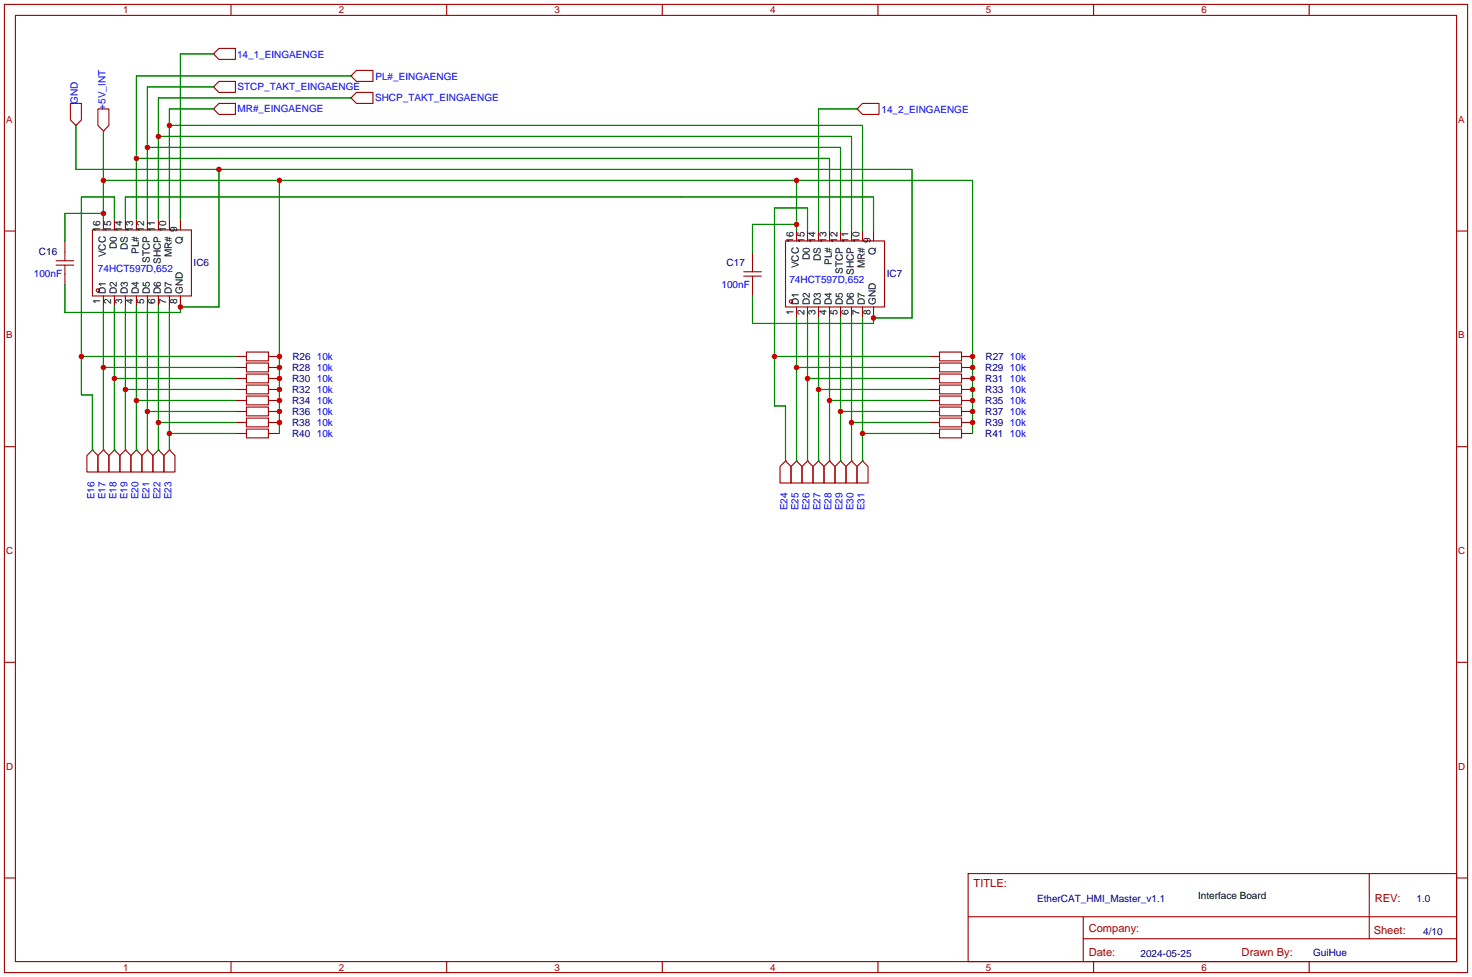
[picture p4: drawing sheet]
<svg xmlns="http://www.w3.org/2000/svg" width="340mm" height="226mm" viewBox="0 0 340 226" stroke-linecap="round" stroke-linejoin="round" font-family="sans-serif">
<g fill="none" stroke="#a10000" stroke-width=".25">
<path d="M1 1h337.8v223.5h-337.8zM3.6 3.6h332.7v218.4h-332.7zM49.3 12.4l1.2-1.2h3.9v2.5h-3.9zM50.5 18.8h3.9v2.5h-3.9l-1.2-1.2zM53.3 1v2.6M82.3 16.3h3.8v2.5h-3.8l-1.3-1.3zM103.1 1v2.6M152.9 1v2.6M202.7 1v2.6M252.5 1v2.6M302.3 1v2.6M16.3 23.9h2.5v3.8l-1.3 1.3-1.2-1.3z"/>
<path d="M22.6 25.1h2.5v3.9l-1.2 1.2-1.3-1.2zM49.3 25.1l1.2-1.2h3.9v2.5h-3.9zM81 22.6l1.3-1.3h3.8v2.6h-3.8zM197.9 25.1l1.2-1.2h3.8v2.5h-3.8zM1 53.3h2.6M15 58.2v2M21.3 53.1h22.9v15.2h-22.9zM181.4 55.6h22.8v15.3h-22.8zM336.3 53.3h2.5M13 60.2h4M13 61.2h4M15 61.2v2"/>
<path d="M171.7 62.7h4.1M171.7 63.8h4.1M173.7 60.7v2M173.7 63.8v2M56.9 99.1h5.1v2h-5.1zM56.9 96.5h5.1v2.1h-5.1zM56.9 94h5.1v2h-5.1zM56.9 91.4h5.1v2.1h-5.1zM56.9 88.9h5.1v2h-5.1zM56.9 86.4h5.1v2h-5.1zM56.9 83.8h5.1v2.1h-5.1zM56.9 81.3h5.1v2h-5.1z"/>
<path d="M216.9 99.1h5.1v2h-5.1zM216.9 96.5h5.1v2.1h-5.1zM216.9 94h5.1v2h-5.1zM216.9 91.4h5.1v2.1h-5.1zM216.9 88.9h5.1v2h-5.1zM216.9 86.4h5.1v2h-5.1zM216.9 83.8h5.1v2.1h-5.1zM216.9 81.3h5.1v2h-5.1zM1 103.1h2.6M21.3 103.9l1.3 1.3v3.8h-2.5v-3.8zM23.9 103.9l1.2 1.3v3.8h-2.5v-3.8zM26.4 103.9l1.3 1.3v3.8h-2.6v-3.8z"/>
<path d="M29 103.9l1.2 1.3v3.8h-2.5v-3.8zM31.5 103.9l1.3 1.3v3.8h-2.6v-3.8zM34 103.9l1.3 1.3v3.8h-2.5v-3.8zM36.6 103.9l1.2 1.3v3.8h-2.5v-3.8zM39.1 103.9l1.3 1.3v3.8h-2.6v-3.8zM181.4 106.4l1.2 1.3v3.8h-2.5v-3.8zM182.6 107.7l1.3-1.3 1.3 1.3v3.8h-2.6zM186.4 106.4l1.3 1.3v3.8h-2.5v-3.8zM189 106.4l1.2 1.3v3.8h-2.5v-3.8zM191.5 106.4l1.3 1.3v3.8h-2.6v-3.8zM192.8 107.7l1.3-1.3 1.2 1.3v3.8h-2.5zM195.3 107.7l1.3-1.3 1.3 1.3v3.8h-2.6z"/>
<path d="M199.1 106.4l1.3 1.3v3.8h-2.5v-3.8zM336.3 103.1h2.5M1 152.9h2.6M336.3 152.9h2.5M1 202.7h2.6M223.5 201.7h112.8v20.3h-112.8zM223.5 211.6h112.7M250.1 216.7h86.1M250.1 211.6v10.2M316.1 201.7v15M336.3 202.7h2.5M53.3 222v2.5"/>
<path d="M103.1 222v2.5M152.9 222v2.5M202.7 222v2.5M252.5 222v2.5M302.3 222v2.5"/>
<circle cx="22.6" cy="67.1" r=".38"/>
<circle cx="182.6" cy="69.6" r=".38"/>
</g>
<g fill="none" stroke="#870000" stroke-width=".25">
<path d="M49.3 12.4h.1M81 17.5h.1M17.5 29h.1M23.9 30.2h.1M49.3 20.1h.1M49.3 25.1h.1M81 22.6h.1M197.9 25.1h.1M15 55.6v2.6M23.9 50.5v2.6M26.4 50.5v2.6M29 50.5v2.6"/>
<path d="M31.5 50.5v2.6M34 50.5v2.6M36.6 50.5v2.6M39.1 50.5v2.6M41.7 50.5v2.6M173.7 58.2v2.5M183.9 53.1v2.5M186.4 53.1v2.5M189 53.1v2.5M191.5 53.1v2.5M194.1 53.1v2.5M196.6 53.1v2.5"/>
<path d="M199.1 53.1v2.5M201.7 53.1v2.5M15 63.2v2.6M23.9 68.3v2.6M26.4 68.3v2.6M29 68.3v2.6M31.5 68.3v2.6M34 68.3v2.6M36.6 68.3v2.6M39.1 68.3v2.6M41.7 68.3v2.6M173.7 65.8v2.5"/>
<path d="M183.9 70.9v2.5M186.4 70.9v2.5M189 70.9v2.5M191.5 70.9v2.5M194.1 70.9v2.5M196.6 70.9v2.5M199.1 70.9v2.5M201.7 70.9v2.5M54.4 97.5h2.5M54.4 95h2.5M54.4 92.5h2.5M54.4 89.9h2.5"/>
<path d="M54.4 87.4h2.5M54.4 84.8h2.5M54.4 82.3h2.5M62 97.5h2.5M62 95h2.5M62 92.5h2.5M62 89.9h2.5M62 87.4h2.5M62 84.8h2.5M62 82.3h2.5M214.4 97.5h2.5M214.4 95h2.5"/>
<path d="M214.4 92.5h2.5M214.4 89.9h2.5M214.4 87.4h2.5M214.4 84.8h2.5M214.4 82.3h2.5M222 97.5h2.5M222 95h2.5M222 92.5h2.5M222 89.9h2.5M222 87.4h2.5M222 84.8h2.5M222 82.3h2.5"/>
<path d="M21.3 103.9h.1M23.9 103.9h.1M26.4 103.9h.1M29 103.9h.1M31.5 103.9h.1M34 103.9h.1M36.6 103.9h.1M39.1 103.9h.1M54.4 100.1h2.5M62 100.1h2.5M181.4 106.4h.1M183.9 106.4h.1"/>
<path d="M186.4 106.4h.1M189 106.4h.1M191.5 106.4h.1M194.1 106.4h.1M196.6 106.4h.1M199.1 106.4h.1M214.4 100.1h2.5M222 100.1h2.5"/>
</g>
<g fill="none" stroke="#008700" stroke-width=".25">
<path d="M49.3 12.4h-7.6v38.1M81 17.5h-49.5v33M17.5 29v10.1h193.1v34.3h-8.9v1.3h-28v-6.4M23.9 30.2v20.3M31.5 36.6h160v16.5M34 34h160.1v19.1M36.6 31.5h160v21.6M39.1 29h160v24.1M49.3 25.1h-10.2v25.4M49.3 20.1h-15.3v30.4M50.5 39.1v31.8h-8.8v1.2h-26.7v-6.3M81 22.6h-44.4v27.9"/>
<path d="M197.9 25.1h-8.9v28M23.9 49.3h-8.9v6.3M23.9 41.7h200.6v58.4M26.4 50.5v-5h-7.6v45.7h2.5v12.7M29 50.5v-5h172.7v7.6M64.5 41.7v58.4M183.9 51.8h-10.2v6.4M183.9 41.7v11.4M186.4 53.1v-5.1h-7.6v45.7h2.6v12.7M23.9 70.9v33M26.4 70.9v33M29 70.9v33"/>
<path d="M31.5 70.9v33M34 70.9v33M36.6 70.9v33M39.1 70.9v33M183.9 73.4v33M186.4 73.4v33M189 73.4v33M191.5 73.4v33M194.1 73.4v33M196.6 73.4v33M199.1 73.4v33M18.8 82.3h35.6"/>
<path d="M23.9 84.8h30.5M26.4 87.4h28M29 89.9h25.4M31.5 92.5h22.9M34 95h20.4M36.6 97.5h17.8M178.8 82.3h35.6M183.9 84.8h30.5M186.4 87.4h28M189 89.9h25.4M191.5 92.5h22.9M194.1 95h20.3"/>
<path d="M196.6 97.5h17.8M39.1 100.1h15.3M199.1 100.1h15.3"/>
</g>
<g fill="#c00">
<circle cx="39.1" cy="29" r=".63"/>
<circle cx="36.6" cy="31.5" r=".63"/>
<circle cx="34" cy="34" r=".63"/>
<circle cx="31.5" cy="36.6" r=".63"/>
<circle cx="41.7" cy="70.9" r=".63"/>
<circle cx="201.7" cy="73.4" r=".63"/>
<circle cx="50.5" cy="39.1" r=".63"/>
<circle cx="183.9" cy="41.7" r=".63"/>
<circle cx="23.9" cy="41.7" r=".63"/>
<circle cx="64.5" cy="41.7" r=".63"/>
<circle cx="23.9" cy="49.3" r=".63"/>
<circle cx="183.9" cy="51.8" r=".63"/>
<circle cx="64.5" cy="82.3" r=".63"/>
<circle cx="64.5" cy="84.8" r=".63"/>
<circle cx="64.5" cy="87.4" r=".63"/>
<circle cx="64.5" cy="89.9" r=".63"/>
<circle cx="64.5" cy="92.5" r=".63"/>
<circle cx="64.5" cy="95" r=".63"/>
<circle cx="64.5" cy="97.5" r=".63"/>
<circle cx="224.5" cy="82.3" r=".63"/>
<circle cx="224.5" cy="84.8" r=".63"/>
<circle cx="224.5" cy="87.4" r=".63"/>
<circle cx="224.5" cy="89.9" r=".63"/>
<circle cx="224.5" cy="92.5" r=".63"/>
<circle cx="224.5" cy="95" r=".63"/>
<circle cx="224.5" cy="97.5" r=".63"/>
<circle cx="23.9" cy="84.8" r=".63"/>
<circle cx="26.4" cy="87.4" r=".63"/>
<circle cx="29" cy="89.9" r=".63"/>
<circle cx="31.5" cy="92.5" r=".63"/>
<circle cx="34" cy="95" r=".63"/>
<circle cx="36.6" cy="97.5" r=".63"/>
<circle cx="39.1" cy="100.1" r=".63"/>
<circle cx="18.8" cy="82.3" r=".63"/>
<circle cx="183.9" cy="84.8" r=".63"/>
<circle cx="186.4" cy="87.4" r=".63"/>
<circle cx="189" cy="89.9" r=".63"/>
<circle cx="191.5" cy="92.5" r=".63"/>
<circle cx="194.1" cy="95" r=".63"/>
<circle cx="196.6" cy="97.5" r=".63"/>
<circle cx="199.1" cy="100.1" r=".63"/>
<circle cx="178.8" cy="82.3" r=".63"/>
</g>
<g font-size="2.6" fill="#a00000">
<text x="224.8" y="204.9">TITLE:</text>
<text x="317.4" y="208.2">REV:</text>
<text x="251.4" y="215.1">Company:</text>
<text x="317.2" y="215.5">Sheet:</text>
<text x="251.4" y="220.6">Date:</text>
<text x="286.7" y="220.7">Drawn By:</text>
</g>
<g font-size="2.3" fill="#00f">
<text x="54.7" y="13.5">14_1_EINGAENGE</text>
<text x="54.8" y="20.8">STCP_TAKT_EINGAENGE</text>
<text x="86.6" y="23.3">SHCP_TAKT_EINGAENGE</text>
<text x="86.7" y="18.6">PL#_EINGAENGE</text>
<text x="18" y="24.1" transform="rotate(-90 18 24.1)">GND</text>
<text x="24.4" y="25.3" transform="rotate(-90 24.4 25.3)">+5V_INT</text>
<text x="54.8" y="25.9">MR#_EINGAENGE</text>
<text x="203.5" y="26.2">14_2_EINGAENGE</text>
<text x="7.8" y="64">100nF</text>
<text x="22.6" y="62.7">74HCT597D,652</text>
<text x="182.3" y="65.2">74HCT597D,652</text>
<text x="166.6" y="66.5">100nF</text>
<text x="73.1" y="83">10k</text>
<text x="233.2" y="83">10k</text>
<text x="73.1" y="88.1">10k</text>
<text x="73.1" y="85.5">10k</text>
<text x="233.2" y="88.1">10k</text>
<text x="233.2" y="85.5">10k</text>
<text x="73.1" y="95.7">10k</text>
<text x="73.1" y="93.2">10k</text>
<text x="73.1" y="90.6">10k</text>
<text x="233.2" y="95.7">10k</text>
<text x="233.2" y="93.2">10k</text>
<text x="233.2" y="90.6">10k</text>
<text x="73.1" y="98.2">10k</text>
<text x="73.2" y="100.8">10k</text>
<text x="233.2" y="98.2">10k</text>
<text x="233.2" y="100.8">10k</text>
<text x="21.8" y="115.3" transform="rotate(-90 21.8 115.3)">E16</text>
<text x="24.3" y="115.3" transform="rotate(-90 24.3 115.3)">E17</text>
<text x="26.9" y="115.3" transform="rotate(-90 26.9 115.3)">E18</text>
<text x="29.4" y="115.3" transform="rotate(-90 29.4 115.3)">E19</text>
<text x="31.9" y="115.3" transform="rotate(-90 31.9 115.3)">E20</text>
<text x="34.5" y="115.3" transform="rotate(-90 34.5 115.3)">E21</text>
<text x="37" y="115.3" transform="rotate(-90 37 115.3)">E22</text>
<text x="39.6" y="115.3" transform="rotate(-90 39.6 115.3)">E23</text>
<text x="181.8" y="117.8" transform="rotate(-90 181.8 117.8)">E24</text>
<text x="184.3" y="117.8" transform="rotate(-90 184.3 117.8)">E25</text>
<text x="186.9" y="117.8" transform="rotate(-90 186.9 117.8)">E26</text>
<text x="189.4" y="117.8" transform="rotate(-90 189.4 117.8)">E27</text>
<text x="192" y="117.8" transform="rotate(-90 192 117.8)">E28</text>
<text x="194.5" y="117.8" transform="rotate(-90 194.5 117.8)">E29</text>
<text x="197" y="117.8" transform="rotate(-90 197 117.8)">E30</text>
<text x="199.6" y="117.8" transform="rotate(-90 199.6 117.8)">E31</text>
</g>
<g font-size="2.3">
<text x="23.2" y="53.4" transform="rotate(-90 23.2 53.4)">16</text>
<text x="25.7" y="53.4" transform="rotate(-90 25.7 53.4)">15</text>
<text x="28.2" y="53.4" transform="rotate(-90 28.2 53.4)">14</text>
<text x="30.8" y="53.4" transform="rotate(-90 30.8 53.4)">13</text>
<text x="33.3" y="53.4" transform="rotate(-90 33.3 53.4)">12</text>
<text x="35.9" y="53.4" transform="rotate(-90 35.9 53.4)">11</text>
<text x="38.4" y="53.4" transform="rotate(-90 38.4 53.4)">10</text>
<text x="40.9" y="53.4" transform="rotate(-90 40.9 53.4)">9</text>
<text x="24.4" y="59.4" transform="rotate(-90 24.4 59.4)">VCC</text>
<text x="27" y="57.5" transform="rotate(-90 27 57.5)">D0</text>
<text x="29.5" y="57.7" transform="rotate(-90 29.5 57.7)">DS</text>
<text x="32" y="58.6" transform="rotate(-90 32 58.6)">PL#</text>
<text x="39.7" y="59.4" transform="rotate(-90 39.7 59.4)">MR#</text>
<text x="42.2" y="56.3" transform="rotate(-90 42.2 56.3)">Q</text>
<text x="183.2" y="56" transform="rotate(-90 183.2 56)">16</text>
<text x="185.7" y="56" transform="rotate(-90 185.7 56)">15</text>
<text x="188.3" y="56" transform="rotate(-90 188.3 56)">14</text>
<text x="190.8" y="56" transform="rotate(-90 190.8 56)">13</text>
<text x="193.3" y="56" transform="rotate(-90 193.3 56)">12</text>
<text x="195.9" y="56" transform="rotate(-90 195.9 56)">11</text>
<text x="198.4" y="56" transform="rotate(-90 198.4 56)">10</text>
<text x="201" y="56" transform="rotate(-90 201 56)">9</text>
<text x="202.2" y="58.9" transform="rotate(-90 202.2 58.9)">Q</text>
<text x="34.6" y="60.7" transform="rotate(-90 34.6 60.7)">STCP</text>
<text x="37.1" y="60.9" transform="rotate(-90 37.1 60.9)">SHCP</text>
<text x="184.4" y="61.9" transform="rotate(-90 184.4 61.9)">VCC</text>
<text x="187" y="60" transform="rotate(-90 187 60)">D0</text>
<text x="189.5" y="60.3" transform="rotate(-90 189.5 60.3)">DS</text>
<text x="192.1" y="61.2" transform="rotate(-90 192.1 61.2)">PL#</text>
<text x="194.6" y="63.2" transform="rotate(-90 194.6 63.2)">STCP</text>
<text x="197.1" y="63.5" transform="rotate(-90 197.1 63.5)">SHCP</text>
<text x="199.7" y="61.9" transform="rotate(-90 199.7 61.9)">MR#</text>
<text x="23.2" y="70.2" transform="rotate(-90 23.2 70.2)">1</text>
<text x="24.4" y="67.9" transform="rotate(-90 24.4 67.9)">D1</text>
<text x="25.7" y="70.2" transform="rotate(-90 25.7 70.2)">2</text>
<text x="27" y="67.9" transform="rotate(-90 27 67.9)">D2</text>
<text x="28.2" y="70.2" transform="rotate(-90 28.2 70.2)">3</text>
<text x="29.5" y="67.9" transform="rotate(-90 29.5 67.9)">D3</text>
<text x="30.8" y="70.2" transform="rotate(-90 30.8 70.2)">4</text>
<text x="32" y="67.9" transform="rotate(-90 32 67.9)">D4</text>
<text x="33.3" y="70.2" transform="rotate(-90 33.3 70.2)">5</text>
<text x="34.6" y="67.9" transform="rotate(-90 34.6 67.9)">D5</text>
<text x="35.9" y="70.2" transform="rotate(-90 35.9 70.2)">6</text>
<text x="37.1" y="67.9" transform="rotate(-90 37.1 67.9)">D6</text>
<text x="38.4" y="70.2" transform="rotate(-90 38.4 70.2)">7</text>
<text x="39.7" y="67.9" transform="rotate(-90 39.7 67.9)">D7</text>
<text x="40.9" y="70.2" transform="rotate(-90 40.9 70.2)">8</text>
<text x="42.2" y="67.9" transform="rotate(-90 42.2 67.9)">GND</text>
<text x="184.4" y="70.4" transform="rotate(-90 184.4 70.4)">D1</text>
<text x="187" y="70.4" transform="rotate(-90 187 70.4)">D2</text>
<text x="189.5" y="70.4" transform="rotate(-90 189.5 70.4)">D3</text>
<text x="192.1" y="70.4" transform="rotate(-90 192.1 70.4)">D4</text>
<text x="194.6" y="70.4" transform="rotate(-90 194.6 70.4)">D5</text>
<text x="197.1" y="70.4" transform="rotate(-90 197.1 70.4)">D6</text>
<text x="199.7" y="70.4" transform="rotate(-90 199.7 70.4)">D7</text>
<text x="202.2" y="70.4" transform="rotate(-90 202.2 70.4)">GND</text>
<text x="183.2" y="72.8" transform="rotate(-90 183.2 72.8)">1</text>
<text x="185.7" y="72.8" transform="rotate(-90 185.7 72.8)">2</text>
<text x="188.3" y="72.8" transform="rotate(-90 188.3 72.8)">3</text>
<text x="190.8" y="72.8" transform="rotate(-90 190.8 72.8)">4</text>
<text x="193.3" y="72.8" transform="rotate(-90 193.3 72.8)">5</text>
<text x="195.9" y="72.8" transform="rotate(-90 195.9 72.8)">6</text>
<text x="198.4" y="72.8" transform="rotate(-90 198.4 72.8)">7</text>
<text x="201" y="72.8" transform="rotate(-90 201 72.8)">8</text>
<text x="276.6" y="207.6">Interface Board</text>
</g>
<g font-size="2.3" fill="#000080">
<text x="9" y="58.9">C16</text>
<text x="44.7" y="61.4">IC6</text>
<text x="167.8" y="61.4">C17</text>
<text x="204.7" y="63.9">IC7</text>
<text x="67.5" y="83">R26</text>
<text x="227.5" y="83">R27</text>
<text x="67.4" y="88.1">R30</text>
<text x="67.4" y="85.5">R28</text>
<text x="227.4" y="88.1">R31</text>
<text x="227.4" y="85.5">R29</text>
<text x="67.4" y="95.7">R36</text>
<text x="67.4" y="93.2">R34</text>
<text x="67.4" y="90.6">R32</text>
<text x="227.4" y="95.7">R37</text>
<text x="227.4" y="93.2">R35</text>
<text x="227.4" y="90.6">R33</text>
<text x="67.4" y="100.8">R40</text>
<text x="67.4" y="98.2">R38</text>
<text x="227.4" y="100.8">R41</text>
<text x="227.4" y="98.2">R39</text>
<text x="239.4" y="208.2">EtherCAT_HMI_Master_v1.1</text>
<text x="327.1" y="208.3">1.0</text>
<text x="328.6" y="215.8">4/10</text>
<text x="263.3" y="220.8">2024-05-25</text>
<text x="303.2" y="220.8">GuiHue</text>
</g>
<g font-size="2.2" fill="#a00000">
<text x="28.4" y="3.1">1</text>
<text x="78.2" y="3.1">2</text>
<text x="128" y="3.1">3</text>
<text x="177.8" y="3.1">4</text>
<text x="227.6" y="3.1">5</text>
<text x="277.4" y="3.1">6</text>
<text x="1.4" y="28.3">A</text>
<text x="336.7" y="28.3">A</text>
<text x="1.4" y="78.1">B</text>
<text x="336.7" y="78.1">B</text>
<text x="1.4" y="127.9">C</text>
<text x="336.7" y="127.9">C</text>
<text x="1.4" y="177.7">D</text>
<text x="336.7" y="177.7">D</text>
<text x="28.4" y="224.1">1</text>
<text x="78.2" y="224.1">2</text>
<text x="128" y="224.1">3</text>
<text x="177.8" y="224.1">4</text>
<text x="227.6" y="224.1">5</text>
<text x="277.4" y="224.1">6</text>
</g>
</svg>
